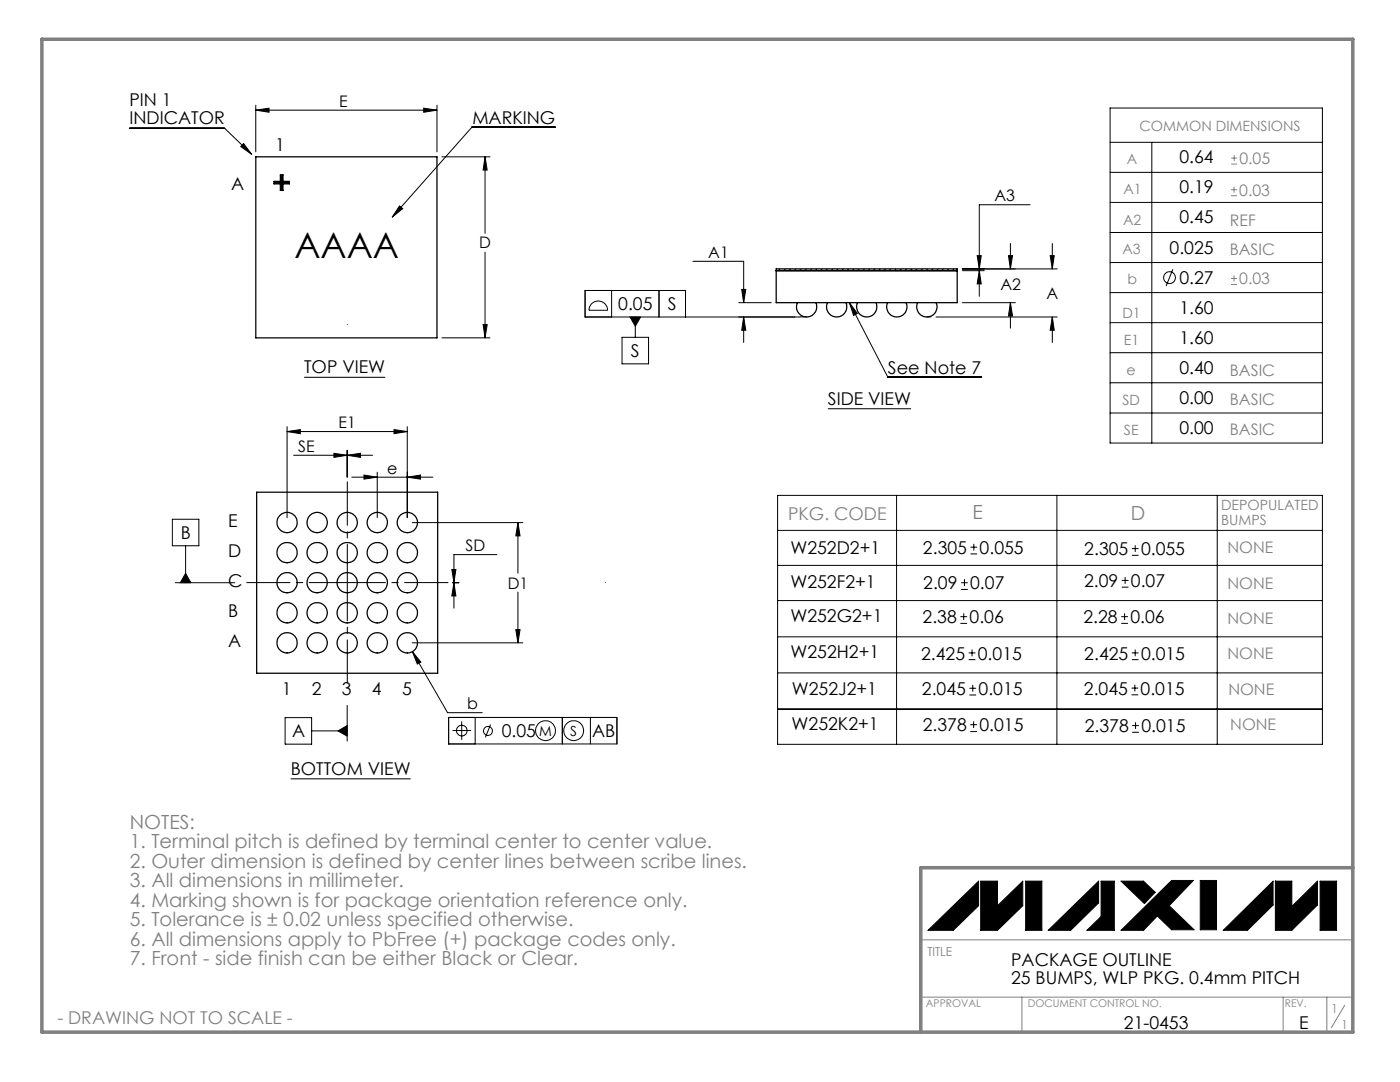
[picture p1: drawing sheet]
<svg xmlns="http://www.w3.org/2000/svg" width="279mm" height="216mm" viewBox="0 0 279 216" stroke-linecap="round" stroke-linejoin="round" font-family="sans-serif">
<g fill="none" stroke="#000" stroke-width=".2">
<path d="M25.8 25.6h19l5.4 5.2M48.6 28.6l1.6 2.2-2.2-1.6zM51 22l2.7-.4v.8zM51 21v9.3M51 22h36.2M84.6 21.6l2.6 .4-2.6 .4zM87.2 21v9.3M88.2 31.3h9.6M96.8 31.3l.4 2.6h-.8zM96.8 31.3v15.3M110.8 25.4h-16.6l-15.9 17.9M221.5 21.6h42.4v66.8h-42.4z"/>
<path d="M221.5 28.4h42.4M221.5 34.4h42.4M229.9 28.4v60M79.7 41.1l.7 .5-2.1 1.7zM96.8 50.3v17.1M122.1 58v5.3M131.5 58v5.3M138.3 52.1h10.1v8.3M148 57.7h.8l-.4 2.7zM155.7 53.7l-.4 .3M156.7 53.7l-.3 .3M157.8 53.7l-.4 .3"/>
<path d="M158.8 53.7l-.3 .3M159.9 53.7l-.4 .3M160.9 53.7l-.4 .3M162 53.7l-.4 .3M163.1 53.7l-.4 .3M164.1 53.7l-.4 .3M165.1 53.7l-.3 .3M166.2 53.7l-.4 .3M167.3 53.7l-.4 .3M168.3 53.7l-.4 .3M169.4 53.7l-.4 .3M170.4 53.7l-.4 .3"/>
<path d="M171.5 53.7l-.4 .3M172.5 53.7l-.3 .3M173.6 53.7l-.4 .3M174.6 53.7l-.4 .3M175.7 53.7l-.4 .3M176.7 53.7l-.3 .3M177.8 53.7l-.4 .3M178.8 53.7l-.3 .3M179.9 53.7l-.4 .3M180.9 53.7l-.3 .3M182 53.7l-.4 .3M183 53.7l-.3 .3"/>
<path d="M184.1 53.7l-.4 .3M185.1 53.7l-.3 .3M186.2 53.7l-.4 .3M187.3 53.7l-.4 .3M188.3 53.7l-.4 .3M189.3 53.7l-.3 .3M190.4 53.7l-.4 .3M192.1 53.7h18.9M192.1 54h4.3M195 51h.8l-.4 2.7zM195.4 54l.4 2.7h-.8zM195.4 54v5.1"/>
<path d="M201.3 51h.8l-.5 2.7zM201.6 48.6v5.1M205.6 40.9h-10.2v12.8M209.6 51h.8l-.4 2.7zM210 48.6v5.1M221.5 40.4h42.4M221.5 46.4h42.4M221.5 52.4h42.4M221.5 58.4h42.4M234.1 53.7l-1.4 3.4M60.7 75.3h16.2M88.2 67.4h9.6"/>
<path d="M96.4 64.8h.8l-.4 2.6zM118.1 60.5a1.86 1.86 0 0 1 2-.3 1.86 1.86 0 0 1 1.1 1.7h-3.7a1.77 1.77 0 0 1 .6-1.4zM124.1 67.3h5.3v5.3h-5.3zM125.7 63.3h2.1l-1 1.8zM126.8 63.3v4M136.8 63.3v-5.3h-20v5.3h42.8M147.4 60.4h6.5M148.4 63.3l.4 2.6h-.8zM148.4 63.3v5M169.5 60.4l7.7 14.8h18.7M169.5 60.4l1.6 2.1-.7 .4zM186.8 63.3h24.2"/>
<path d="M192.1 60.4h10.5M201.6 60.4l.5 2.6h-.8zM201.6 60.4v5.1M210 63.3l.4 2.6h-.8zM210 63.3v5M221.5 64.4h42.4M221.5 70.4h42.4M221.5 76.4h42.4M57.3 86.1l2.6-.4v.8zM57.3 85.1v18.2M57.3 86.1h24M58.6 90.8h15.8"/>
<path d="M66.6 90.5l2.7 .3-2.7 .5zM69.3 90.8l2.6-.3v.8zM69.3 90.8h.1M69.3 89.9v5.3M70.2 95.2h16.2M72.6 94.8l2.7 .4-2.7 .4zM75.3 94.2v9.1M78.6 85.7l2.7 .4-2.7 .4zM81.3 95.2l2.6-.4v.8zM81.3 85.1v18.2M155.2 98.8h108.7v49.7h-108.7zM165.2 81.6h16.6"/>
<path d="M178.9 98.8v49.7M210.9 98.8v49.7M221.5 82.4h42.4M242.9 98.8v49.7M34.4 103.6h5.3v5.3h-5.3zM35 116.3h11.8M37 114.4l1.1 1.9h-2.1zM37 108.9v7.4M82.3 104.3h22.1M90.2 113.6h.8l-.4 2.7zM90.3 116.3h1.3M90.6 116.3l.4 2.6h-.8z"/>
<path d="M99.2 110.7h-8.6v10.7M103.4 104.3l.4 2.6h-.9zM103.4 104.3v10.1M103.4 118.1v10.2M155.2 119.8h108.7M155.2 105.8h108.7M155.2 112.8h108.7M191.8 117.6h1.3M191.8 116.3h1.3M192.5 115.6v1.3M193.7 110.5h1.3M193.7 109.2h1.3"/>
<path d="M194.3 108.5v1.4M223.9 117.2h1.3M223.9 115.8h1.3M224.5 115.1v1.4M225.9 110.8h1.3M225.9 109.5h1.3M226.6 108.8v1.3M82.3 128.3h22.1M82.3 130l1.7 2.1-.7 .4zM82.3 130l7 12.2h6.9M102.9 125.6h.9l-.4 2.7zM155.2 127.1h108.7"/>
<path d="M155.2 134.3h108.7M191.7 124.4h1.3M191.7 123h1.3M192.3 122.4v1.3M193.3 131.6h1.4M193.3 130.3h1.4M193.5 138.7h1.3M193.5 137.3h1.3M194 129.6v1.4M194.1 136.7v1.3M223.8 124.4h1.3M223.8 123h1.3"/>
<path d="M224.4 122.4v1.3M225.8 138.6h1.4M225.8 137.3h1.4M225.9 131.6h1.3M225.9 130.3h1.3M226.5 136.6v1.4M226.6 129.6v1.4M56.9 143.2h5.3v5.3h-5.3zM58 155.4h24M62.2 145.8h7.1M67.5 145.8l1.8-1v2.1zM69.3 140.8v7.1"/>
<path d="M89.5 143.2h33.6v5.2h-33.6zM90.3 145.8h3.7M92.1 143.9v3.7M94.8 143.2v5.2M97.9 144.6l-1 2.5M112.2 143.2v5.2M117.8 143.2v5.2M155.2 141.5h108.7M193.6 146h1.4M193.6 144.6h1.4M194.3 143.9v1.4M226 146.1h1.3"/>
<path d="M226 144.8h1.3M226.6 144.1v1.4M195.7 175.8h3.4v4.9l5-4.9v4.9l-5 4.9h-3.4zM204.7 175.8h3.2v9.8h-3.2zM219.7 175.8h2.7v9.8h-5.5l2.8-2.7zM223.7 175.8h4.5l2.3 2.2-2.1 2.3zM239.5 175.7h3.3v9.8h-3.3zM254.5 175.8h3.3v5.1l5.1-5.1v4.8l-5.1 5h-3.3zM263.5 175.8h3.2v9.8h-3.2zM185.2 185.6l10.1-9.8v4.9l-5 4.9zM209.2 185.6l10.1-9.8v4.4l-5.6 5.4zM223.7 185.6l10.1-9.9h4.4l-4.9 5 5 4.8h-4.5l-2.8-2.7-2.8 2.8z"/>
<path d="M244.1 185.6l10-9.8v4.8l-5.1 5z"/>
<circle cx="233.4" cy="55.4" r="1.18"/>
<circle cx="92.2" cy="145.8" r="1.08"/>
<circle cx="97.4" cy="145.8" r=".9"/>
<circle cx="108.9" cy="145.8" r="1.98"/>
<circle cx="114.5" cy="145.8" r="1.98"/>
</g>
<g fill="none" stroke="#808080" stroke-width=".2">
<path d="M245.7 39.1h1.2M245.7 37.9h1.2M245.7 32.7h1.2M245.7 31.5h1.2M246.3 37.3v1.2M246.3 30.9v1.2M245.7 56.8h1.2M245.7 55.6h1.2M246.3 55v1.2M183.8 199h86.2M183.8 187.5h86.2M203.9 199v7"/>
<path d="M256.1 199v7M264.8 199v7M268.4 200.6l-2.7 4.5"/>
</g>
<path d="M8.4 7.8h261.6v198.2h-261.6zM270 173.1h-86.2v32.9" fill="none" stroke="#808080" stroke-width=".7"/>
<g fill="#000">
<path d="M56 34.9h.5v1.3h1.2v.5h-1.2v1.3h-.5v-1.3h-1.3v-.5h1.3z" fill-rule="evenodd"/>
<path d="M185.2 185.6h5.1l5-4.9v-4.9zM204.7 175.8v9.8h3.2v-9.8zM209.2 185.6h4.5l5.6-5.4v-4.4zM219.7 175.8v7.1l-2.8 2.7h5.5v-9.8zM223.7 175.8l4.7 4.5 2.1-2.3-2.3-2.2zM223.7 185.6h4.5l2.8-2.8 2.8 2.7h4.5l-5-4.8 4.9-5h-4.4zM239.5 175.7v9.8h3.3v-9.8zM254.5 175.8v9.8h3.3l5.1-5v-4.8l-5.1 5.1v-5.1zM263.5 175.8v9.8h3.2v-9.8z" fill-rule="evenodd"/>
<path d="M195.7 175.8v9.8h3.4l5-4.9v-4.9l-5 4.9v-4.9zM244.1 185.6h4.9l5.1-5v-4.8z" fill-rule="evenodd"/>
</g>
<g fill="#000">
<path d="M48.6 28.6l1.6 2.2-2.2-1.6zM79.7 41.1l.7 .5-2.1 1.7zM169.5 60.4l1.6 2.1-.7 .4z"/>
<path d="M84.6 21.6l2.6 .4-2.6 .4zM51 22l2.7-.4v.8zM96.4 64.8h.8l-.4 2.6zM96.8 31.3l.4 2.6h-.8z"/>
<path d="M195.4 54l.4 2.7h-.8zM195 51h.8l-.4 2.7zM201.6 60.4l.5 2.6h-.8zM201.3 51h.8l-.5 2.7zM81.3 95.2l2.6-.4v.8zM72.6 94.8l2.7 .4-2.7 .4zM82.3 130l1 2.5 .7-.4zM78.6 85.7l2.7 .4-2.7 .4zM57.3 86.1l2.6-.4v.8zM103.4 104.3l.4 2.6h-.9zM102.9 125.6h.9l-.4 2.7z"/>
<path d="M125.7 63.3l1.1 1.8 1-1.8zM37 114.4l1.1 1.9h-2.1zM67.5 145.8l1.8 1.1v-2.1z"/>
<path d="M148.4 63.3l.4 2.6h-.8zM148 57.7h.8l-.4 2.7zM210 63.3l.4 2.6h-.8zM209.6 51h.8l-.4 2.7zM66.6 90.5l2.7 .3-2.7 .5zM69.3 90.8l2.6-.3v.8zM90.2 113.6h.8l-.4 2.7zM90.6 116.3l.4 2.6h-.8z"/>
</g>
<path d="M69.3 96.2v40.1M89.4 116.3h-40.2" fill="none" stroke="#000" stroke-width=".2" stroke-dasharray="15.2 1.3 1.3 1.3" stroke-dashoffset="6.6"/>
<path d="M69.3 64.7h.1M161 63.2h-1.4M185 63.2h.8M69.3 96.2h.1M89.4 116.2h.1M120.8 116.2h.1" fill="none" stroke="#000" stroke-width=".2" stroke-dasharray="15.2 1.3 1.3 1.3"/>
<g fill="none" stroke="#000" stroke-width=".25">
<path d="M51 31.3h36.2v36.1h-36.2zM56 34.9h.5v1.3h1.2v.5h-1.2v1.3h-.5v-1.3h-1.3v-.5h1.3zM154.9 53.7h36.1v6.7h-36.1zM154.9 54h36.1M159.1 60.4a2.03 2.03 0 0 0 1.9 2.9 2.03 2.03 0 0 0 1.8-2.9M165.1 60.4a2.03 2.03 0 0 0 1.9 2.9 2.03 2.03 0 0 0 1.8-2.9M171.1 60.4a2.03 2.03 0 0 0 1.9 2.9 2.03 2.03 0 0 0 1.8-2.9M177.1 60.4a2.03 2.03 0 0 0 1.9 2.9 2.03 2.03 0 0 0 1.8-2.9M183.1 60.4a2.03 2.03 0 0 0 1.9 2.9 2.03 2.03 0 0 0 1.8-2.9M51.2 98.2h36.1v36.1h-36.1z"/>
<circle cx="57.3" cy="110.3" r="2.03"/>
<circle cx="57.3" cy="104.3" r="2.03"/>
<circle cx="57.3" cy="116.3" r="2.03"/>
<circle cx="63.3" cy="116.3" r="2.03"/>
<circle cx="63.3" cy="110.3" r="2.03"/>
<circle cx="63.3" cy="104.3" r="2.03"/>
<circle cx="69.3" cy="110.3" r="2.02"/>
<circle cx="69.3" cy="116.3" r="2.02"/>
<circle cx="69.3" cy="104.3" r="2.02"/>
<circle cx="75.3" cy="116.3" r="2.02"/>
<circle cx="75.3" cy="104.3" r="2.02"/>
<circle cx="75.3" cy="110.3" r="2.02"/>
<circle cx="81.3" cy="104.3" r="2.02"/>
<circle cx="81.3" cy="116.3" r="2.02"/>
<circle cx="81.3" cy="110.3" r="2.02"/>
<circle cx="57.3" cy="122.3" r="2.03"/>
<circle cx="57.3" cy="128.3" r="2.03"/>
<circle cx="63.3" cy="128.3" r="2.03"/>
<circle cx="63.3" cy="122.3" r="2.03"/>
<circle cx="69.3" cy="122.3" r="2.02"/>
<circle cx="69.3" cy="128.3" r="2.02"/>
<circle cx="75.3" cy="122.3" r="2.02"/>
<circle cx="75.3" cy="128.3" r="2.02"/>
<circle cx="81.3" cy="122.3" r="2.02"/>
<circle cx="81.3" cy="128.3" r="2.02"/>
</g>
<text font-size="7.1" x="58.8" y="51.5">AAAA</text>
<g font-size="3.9" fill="#808080">
<text x="194.1" y="103.5">E</text>
<text x="225.7" y="103.7">D</text>
<text x="25.9" y="165.4">NOTES:</text>
<text x="25.9" y="169.3">1. Terminal pitch is defined by terminal center to center value.</text>
<text x="25.9" y="173.1">2. Outer dimension is defined by center lines between scribe lines.</text>
<text x="25.9" y="177">3. All dimensions in millimeter.</text>
<text x="25.9" y="180.9">4. Marking shown is for package orientation reference only.</text>
<text x="25.9" y="184.8">5. Tolerance is ± 0.02 unless specified otherwise.</text>
<text x="25.9" y="188.7">6. All dimensions apply to PbFree (+) package codes only.</text>
<text x="25.9" y="192.5">7. Front - side finish can be either Black or Clear.</text>
</g>
<g font-size="3.5">
<text x="25.8" y="21.3">PIN 1</text>
<text x="25.8" y="24.8">INDICATOR</text>
<text x="94.3" y="24.8">MARKING</text>
<text x="54.9" y="30">1</text>
<text x="235.4" y="32.6">0.64</text>
<text x="46.2" y="37.9">A</text>
<text x="235.4" y="38.6">0.19</text>
<text x="235.4" y="44.6">0.45</text>
<text x="233.4" y="50.6">0.025</text>
<text x="235.4" y="56.7">0.27</text>
<text x="123.4" y="61.9">0.05</text>
<text x="133.3" y="61.9">S</text>
<text x="235.4" y="62.6">1.60</text>
<text x="125.9" y="71.3">S</text>
<text x="235.4" y="68.6">1.60</text>
<text x="60.7" y="74.5">TOP VIEW</text>
<text x="177.2" y="74.6">See Note 7</text>
<text x="235.4" y="74.6">0.40</text>
<text x="165.2" y="80.8">SIDE VIEW</text>
<text x="235.4" y="80.6">0.00</text>
<text x="235.4" y="86.6">0.00</text>
<text x="36.1" y="107.6">B</text>
<text x="45.5" y="105.2">E</text>
<text x="45.5" y="111.2">D</text>
<text x="157.7" y="110.6">W252D2+1</text>
<text x="184.2" y="110.5">2.305</text>
<text x="195.5" y="110.5">0.055</text>
<text x="216.4" y="110.8">2.305</text>
<text x="227.7" y="110.8">0.055</text>
<text x="45.5" y="117.2">C</text>
<text x="157.7" y="117.4">W252F2+1</text>
<text x="184.3" y="117.6">2.09</text>
<text x="193.6" y="117.6">0.07</text>
<text x="216.3" y="117.1">2.09</text>
<text x="225.7" y="117.1">0.07</text>
<text x="45.5" y="123.2">B</text>
<text x="157.7" y="124.1">W252G2+1</text>
<text x="184.1" y="124.4">2.38</text>
<text x="193.5" y="124.4">0.06</text>
<text x="216.2" y="124.4">2.28</text>
<text x="225.6" y="124.4">0.06</text>
<text x="45.5" y="129.2">A</text>
<text x="157.8" y="131.4">W252H2+1</text>
<text x="183.8" y="131.6">2.425</text>
<text x="195.2" y="131.6">0.015</text>
<text x="216.4" y="131.6">2.425</text>
<text x="227.7" y="131.6">0.015</text>
<text x="56.2" y="138.7">1</text>
<text x="62.2" y="138.7">2</text>
<text x="68.2" y="138.7">3</text>
<text x="74.2" y="138.7">4</text>
<text x="80.2" y="138.7">5</text>
<text x="158" y="138.7">W252J2+1</text>
<text x="184" y="138.7">2.045</text>
<text x="195.3" y="138.7">0.015</text>
<text x="216.3" y="138.6">2.045</text>
<text x="227.6" y="138.6">0.015</text>
<text x="58.3" y="147.1">A</text>
<text x="100.1" y="147.1">0.05</text>
<text x="118.2" y="147.1">AB</text>
<text x="158" y="145.7">W252K2+1</text>
<text x="184.2" y="145.9">2.378</text>
<text x="195.5" y="145.9">0.015</text>
<text x="216.5" y="146.1">2.378</text>
<text x="227.8" y="146.1">0.015</text>
<text x="58" y="154.6">BOTTOM VIEW</text>
<text x="201.8" y="192.8">PACKAGE OUTLINE</text>
<text x="201.8" y="196.3">25 BUMPS, WLP PKG. 0.4mm PITCH</text>
<text x="224.3" y="205.4">21-0453</text>
<text x="259.3" y="205.4">E</text>
</g>
<g font-size="3.5" fill="#808080">
<text x="157.3" y="103.7">PKG. CODE</text>
<text x="11.4" y="204.2">- DRAWING NOT TO SCALE -</text>
</g>
<g font-size="3.2">
<text x="67.7" y="21.3">E</text>
<text x="198.5" y="40.2">A3</text>
<text x="95.7" y="49.6">D</text>
<text x="141.3" y="51.4">A1</text>
<text x="199.6" y="57.8">A2</text>
<text x="208.8" y="59.6">A</text>
<text x="67.6" y="85.4">E1</text>
<text x="59.5" y="90.1">SE</text>
<text x="77.3" y="94.5">e</text>
<text x="92.9" y="110">SD</text>
<text x="101.3" y="117.5">D1</text>
<text x="93.2" y="141.5">b</text>
</g>
<g font-size="3.2" fill="#808080">
<text x="247.4" y="32.7">0.05</text>
<text x="247.3" y="39">0.03</text>
<text x="245.4" y="45">REF</text>
<text x="245.4" y="50.9">BASIC</text>
<text x="247.3" y="56.8">0.03</text>
<text x="245.4" y="75">BASIC</text>
<text x="245.4" y="80.9">BASIC</text>
<text x="245.4" y="86.8">BASIC</text>
<text x="245" y="110.4">NONE</text>
<text x="245" y="117.4">NONE</text>
<text x="245" y="124.4">NONE</text>
<text x="245" y="131.4">NONE</text>
<text x="245.1" y="138.7">NONE</text>
<text x="245.5" y="145.7">NONE</text>
</g>
<g font-size="2.8" fill="#808080">
<text x="227.4" y="26.1">COMMON DIMENSIONS</text>
<text x="224.9" y="32.7">A</text>
<text x="224.2" y="38.7">A1</text>
<text x="224.1" y="44.9">A2</text>
<text x="224" y="50.7">A3</text>
<text x="225" y="56.7">b</text>
<text x="224" y="63.5">D1</text>
<text x="224.3" y="68.9">E1</text>
<text x="224.8" y="74.8">e</text>
<text x="224" y="80.9">SD</text>
<text x="224.3" y="86.8">SE</text>
<text x="243.7" y="101.8">DEPOPULATED</text>
<text x="243.7" y="104.7">BUMPS</text>
</g>
<g font-size="2.8">
<text x="107.6" y="146.8">M</text>
<text x="113.8" y="146.8">S</text>
</g>
<g font-size="2.5" fill="#808080">
<text x="185.1" y="190.7">TITLE</text>
<text x="265.8" y="202.2">1</text>
<text x="267.7" y="205.3">1</text>
</g>
<g font-size="2.1" fill="#808080">
<text x="184.8" y="201">APPROVAL</text>
<text x="205.1" y="201">DOCUMENT CONTROL NO.</text>
<text x="256.4" y="200.9">REV.</text>
</g>
</svg>
